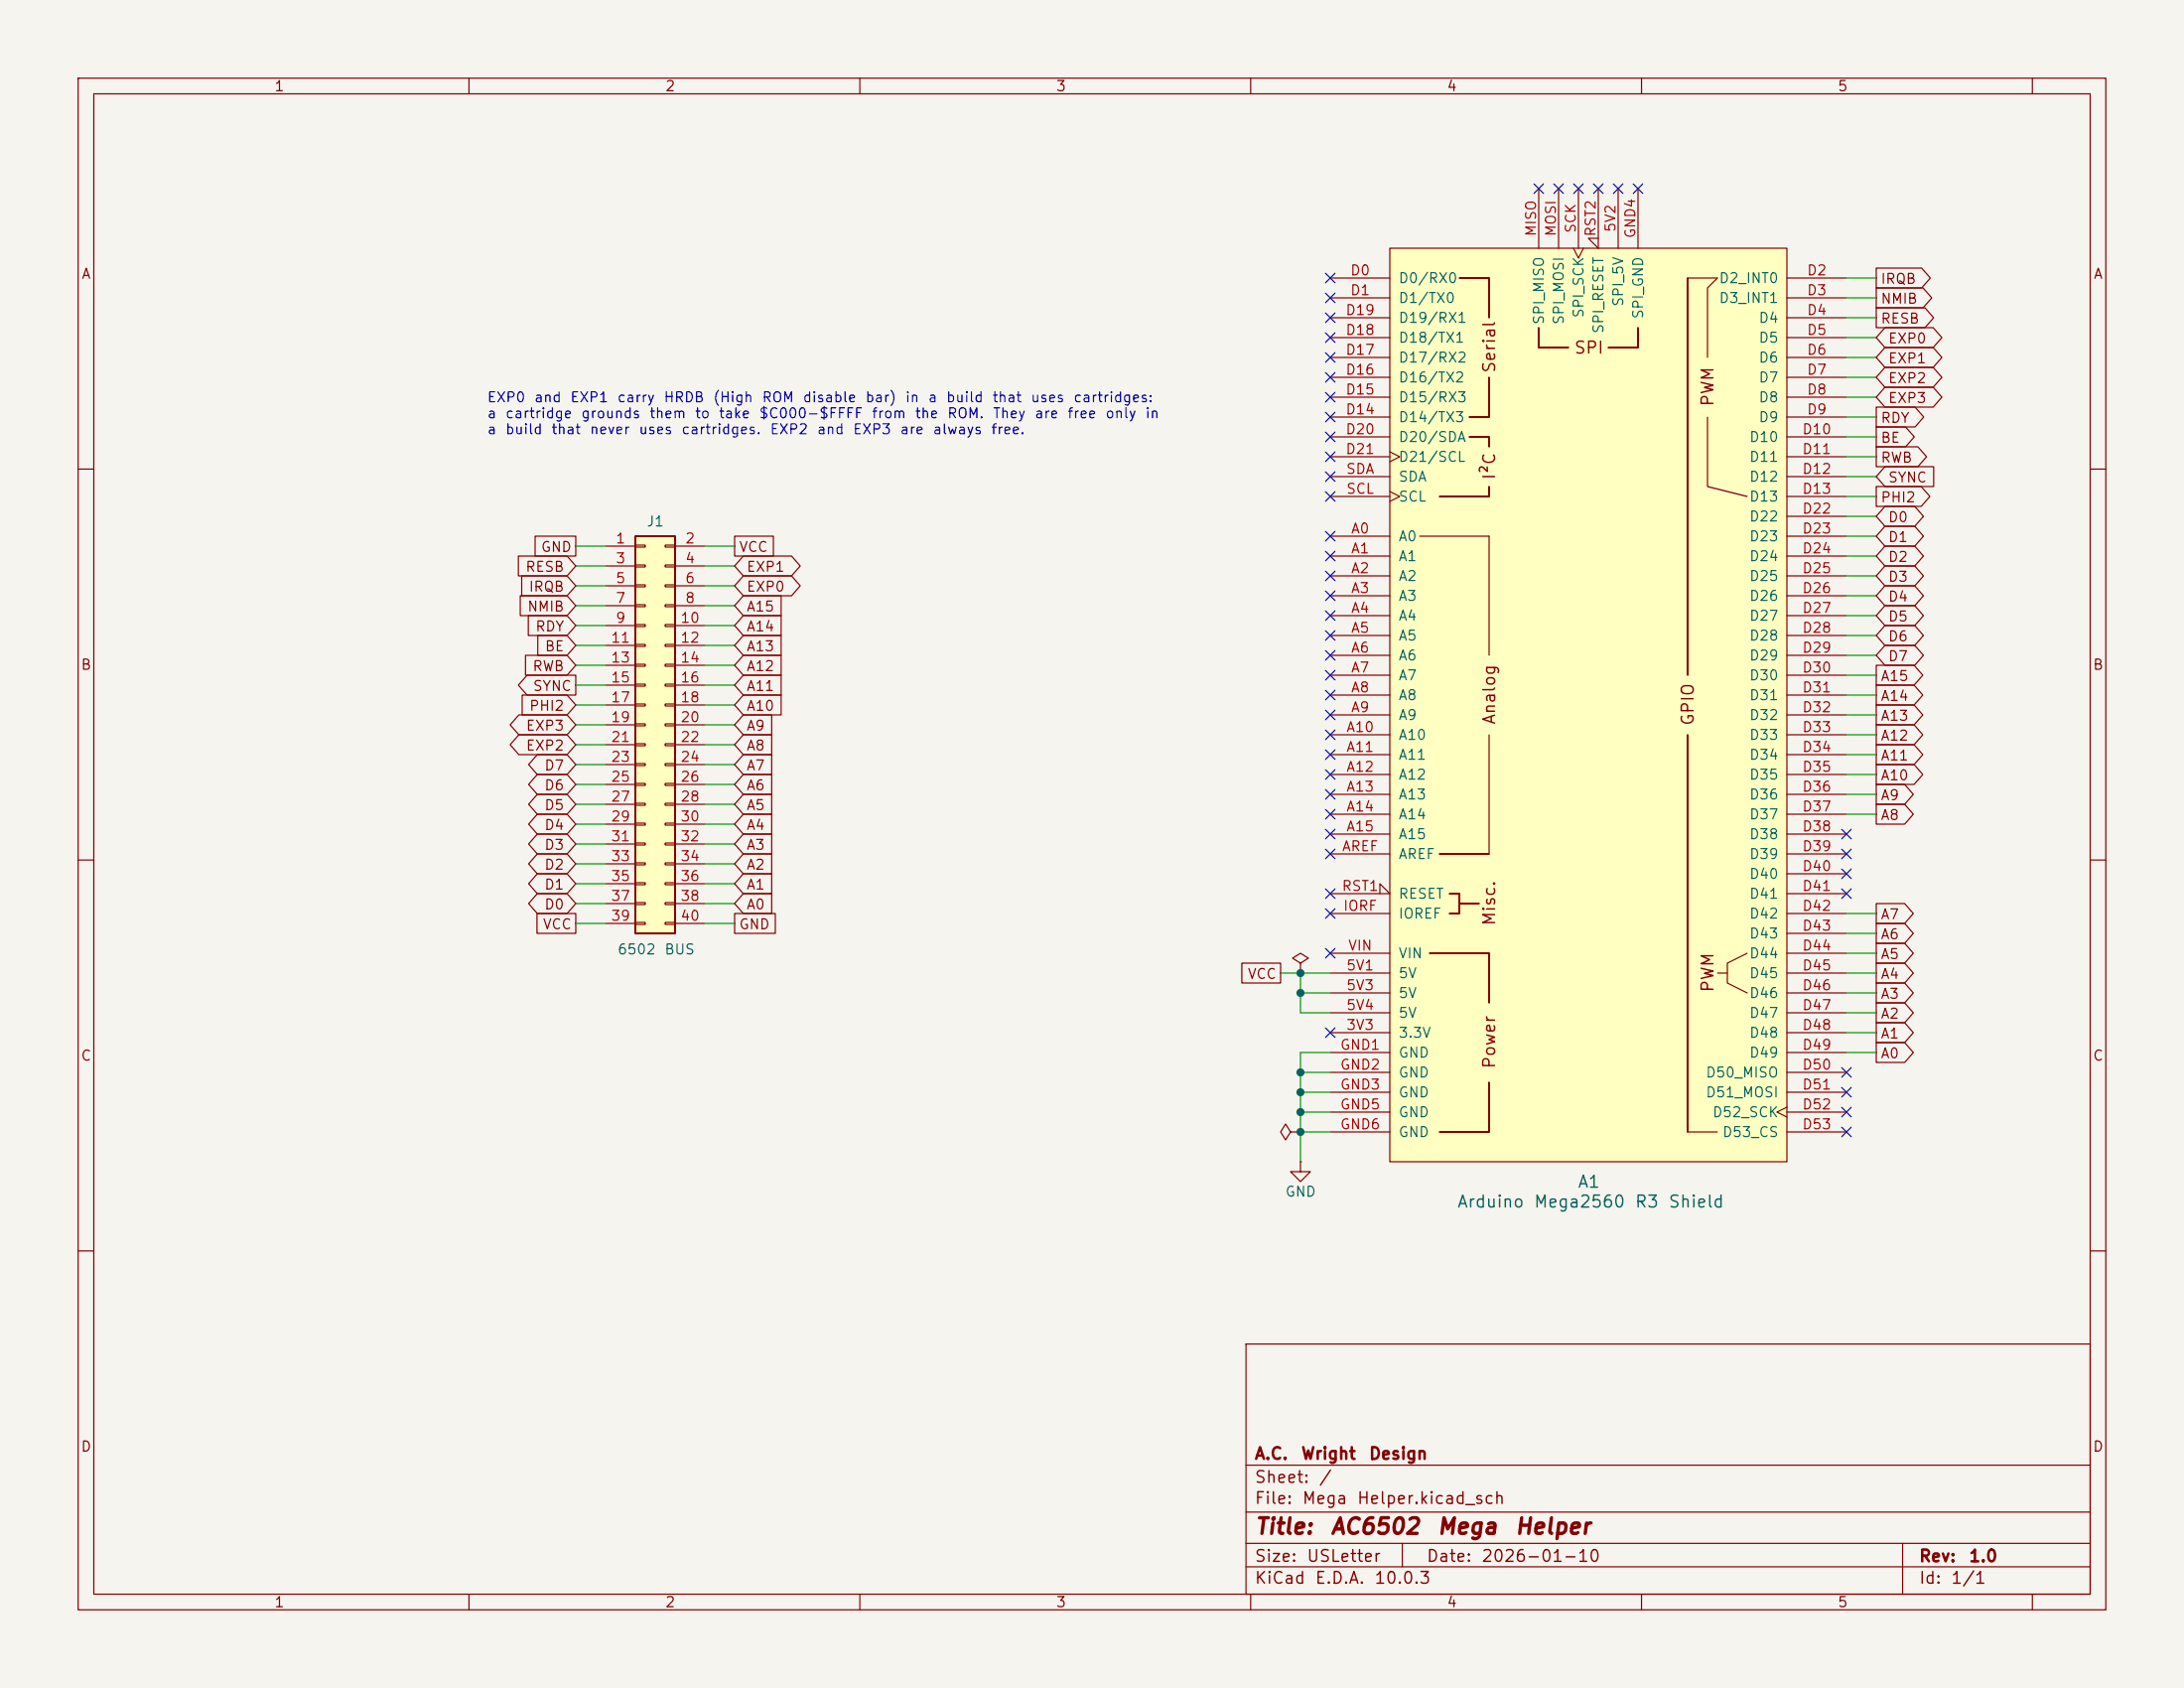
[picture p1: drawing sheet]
<svg xmlns="http://www.w3.org/2000/svg" width="279mm" height="216mm" viewBox="0 0 279 216" stroke-linecap="round" stroke-linejoin="round" font-family="sans-serif">
<path d="M0 0h279.4v215.9h-279.4z" fill="#f5f4ef" stroke="#f5f4ef" stroke-width=".13"/>
<g fill="none" stroke="#840000" stroke-width=".15">
<path d="M10 10h259.4v195.9h-259.4zM12 12h255.4v191.9h-255.4zM60 10v2M110 10v2M160 10v2M210 10v2M260 10v2M10 60h2M267.4 60h2M10 110h2M267.4 110h2M10 160h2"/>
<path d="M159.4 171.9h108v32h-108zM267.4 160h2M159.4 197.4h108M159.4 193.4h108M159.4 187.4h108M179.4 197.4v3M243.4 197.4v6.5M60 203.9v2M110 203.9v2M159.4 200.4h108M160 203.9v2M210 203.9v2"/>
<path d="M260 203.9v2"/>
</g>
<path d="M81.3 68.6h5.1v50.8h-5.1z" fill="#ffffc2"/>
<path d="M81.3 68.6h5.1v50.8h-5.1z" fill="none" stroke="#840000" stroke-width=".25"/>
<g fill="none" stroke="#840000" stroke-width=".15">
<path d="M77.5 69.9h3.8M77.5 72.4h3.8M77.5 74.9h3.8M77.5 77.5h3.8M81.3 69.7h1.2v.3h-1.2zM81.3 72.3h1.2v.2h-1.2zM81.3 74.8h1.2v.3h-1.2zM81.3 77.3h1.2v.3h-1.2zM81.3 79.9h1.2v.2h-1.2zM85.1 69.7h1.3v.3h-1.3zM85.1 72.3h1.3v.2h-1.3zM85.1 74.8h1.3v.3h-1.3z"/>
<path d="M85.1 77.3h1.3v.3h-1.3zM85.1 79.9h1.3v.2h-1.3zM86.4 69.9h3.8M86.4 72.4h3.8M86.4 74.9h3.8M86.4 77.5h3.8M77.5 80h3.8M77.5 82.6h3.8M77.5 85.1h3.8M77.5 87.6h3.8M77.5 90.2h3.8M77.5 92.7h3.8"/>
<path d="M77.5 95.3h3.8M77.5 97.8h3.8M81.3 82.4h1.2v.3h-1.2zM81.3 85h1.2v.2h-1.2zM81.3 87.5h1.2v.3h-1.2zM81.3 90h1.2v.3h-1.2zM81.3 92.6h1.2v.2h-1.2zM81.3 95.1h1.2v.3h-1.2zM81.3 97.7h1.2v.2h-1.2zM85.1 82.4h1.3v.3h-1.3zM85.1 85h1.3v.2h-1.3zM85.1 87.5h1.3v.3h-1.3z"/>
<path d="M85.1 90h1.3v.3h-1.3zM85.1 92.6h1.3v.2h-1.3zM85.1 95.1h1.3v.3h-1.3zM85.1 97.7h1.3v.2h-1.3zM86.4 80h3.8M86.4 82.6h3.8M86.4 85.1h3.8M86.4 87.6h3.8M86.4 90.2h3.8M86.4 92.7h3.8M86.4 95.3h3.8M86.4 97.8h3.8"/>
<path d="M77.5 100.3h3.8M77.5 102.9h3.8M77.5 105.4h3.8M77.5 108h3.8M77.5 110.5h3.8M77.5 113h3.8M77.5 115.6h3.8M77.5 118.1h3.8M81.3 100.2h1.2v.3h-1.2zM81.3 102.7h1.2v.3h-1.2zM81.3 105.3h1.2v.2h-1.2zM81.3 107.8h1.2v.3h-1.2z"/>
<path d="M81.3 110.4h1.2v.2h-1.2zM81.3 112.9h1.2v.3h-1.2zM81.3 115.4h1.2v.3h-1.2zM81.3 118h1.2v.2h-1.2zM85.1 100.2h1.3v.3h-1.3zM85.1 102.7h1.3v.3h-1.3zM85.1 105.3h1.3v.2h-1.3zM85.1 107.8h1.3v.3h-1.3zM85.1 110.4h1.3v.2h-1.3zM85.1 112.9h1.3v.3h-1.3zM85.1 115.4h1.3v.3h-1.3zM85.1 118h1.3v.2h-1.3z"/>
<path d="M86.4 100.3h3.8M86.4 102.9h3.8M86.4 105.4h3.8M86.4 108h3.8M86.4 110.5h3.8M86.4 113h3.8M86.4 115.6h3.8M86.4 118.1h3.8M166.4 123.2l1-.6-1-.7-1 .7 1 .6v1.3M166.4 124.5h.1M165.1 144.8l-.6-1-.7 1 .7 1 .6-1h1.3M166.4 144.8h.1"/>
<path d="M166.4 148.6v1.3h1.2l-1.2 1.2-1.3-1.2h1.3M166.4 148.6h.1"/>
</g>
<path d="M177.8 31.8h50.8v116.8h-50.8z" fill="#ffffc2"/>
<g fill="none" stroke="#840000" stroke-width=".15">
<path d="M170.2 35.6h7.6M170.2 38.1h7.6M177.8 31.8h50.8v116.8h-50.8zM186.7 35.6h3.8zM190.5 35.6v5zM196.8 24.1v7.7M199.4 24.1v7.7M201.3 31.8l.6 1.2 .7-1.2M201.9 24.1v7.7M204.5 24.1v7.7l-1.3-1.3h1.3M207 24.1v7.7M209.5 24.1v7.7"/>
<path d="M215.9 35.6h3.8l-1.3 1.2v8.9M215.9 35.6v50.8zM228.6 35.6h7.6M228.6 38.1h7.6M240 34.3h5.8l1.2 1.3-1.2 1.2h-5.8zM240 39.4h6.3l1.1 1.2-1.1 1.3h-6.3zM240 36.8h6l1.1 1.3-1.1 1.3h-6zM170.2 40.6h7.6M170.2 43.2h7.6M170.2 45.7h7.6M170.2 48.3h7.6M170.2 50.8h7.6"/>
<path d="M170.2 53.3h7.6M170.2 55.9h7.6M170.2 58.4h7.6M177.8 57.8l1.3 .6-1.3 .7M188 53.3h2.5zM188 55.9h2.5zM190.5 48.3v5zM190.5 55.9v1.3zM196.8 41.9v2.6zM196.8 44.5h3.9zM205.7 44.5h3.8zM209.5 41.9v2.6z"/>
<path d="M218.4 53.3v8.9l5.1 1.3M228.6 40.6h7.6M228.6 43.2h7.6M228.6 45.7h7.6M228.6 48.3h7.6M228.6 50.8h7.6M228.6 53.3h7.6M228.6 55.9h7.6M228.6 58.4h7.6M240 57.1h5.4l1.1 1.3-1.1 1.3h-5.4zM240 54.6h3.8l1.1 1.3-1.1 1.3h-3.8zM240 52.1h5l1.1 1.2-1.1 1.3h-5z"/>
<path d="M241.1 41.9h6.2l1.1 1.3-1.1 1.3h-6.2l-1.1-1.3zM241.1 59.7h6.3v2.5h-6.3l-1.1-1.2zM241.1 44.4h6.2l1.1 1.3-1.1 1.3h-6.2l-1.1-1.3zM241.1 49.5h6.2l1.1 1.3-1.1 1.3h-6.2l-1.1-1.3zM241.1 47h6.2l1.1 1.3-1.1 1.2h-6.2l-1.1-1.2zM66.3 71.1h6.2l1.2 1.3-1.2 1.3h-6.2zM66.6 76.2h5.9l1.2 1.3-1.2 1.2h-5.9zM66.7 73.7h5.8l1.2 1.2-1.2 1.3h-5.8zM67.6 78.7h4.9l1.2 1.3-1.2 1.3h-4.9zM68.5 68.6h5.2v2.5h-5.2zM94 68.6h4.9v2.5h-4.9zM95.1 76.2h4.8v2.5h-4.8l-1.1-1.2z"/>
<path d="M95.1 78.7h4.8v2.6h-4.8l-1.1-1.3zM95.1 73.7h6.2l1.1 1.2-1.1 1.3h-6.2l-1.1-1.3zM95.1 71.1h6.2l1.1 1.3-1.1 1.3h-6.2l-1.1-1.3zM170.2 68.6h7.6M170.2 71.1h7.6M170.2 73.7h7.6M170.2 76.2h7.6M170.2 78.7h7.6M170.2 61h7.6M170.2 63.5h7.6M177.8 62.9l1.3 .6-1.3 .6M181.6 68.6h8.9v15.2"/>
<path d="M184.1 63.5h6.4zM190.5 62.2v1.3zM228.6 68.6h7.6M228.6 71.1h7.6M228.6 73.7h7.6M228.6 76.2h7.6M228.6 78.7h7.6M228.6 61h7.6M228.6 63.5h7.6M228.6 66h7.6M240 62.2h5.8l1.1 1.3-1.1 1.3h-5.8zM241.1 77.5h3.9l1.1 1.2-1.1 1.3h-3.9l-1.1-1.3z"/>
<path d="M241.1 74.9h3.9l1.1 1.3-1.1 1.3h-3.9l-1.1-1.3zM241.1 64.8h3.9l1.1 1.2-1.1 1.3h-3.9l-1.1-1.3zM241.1 69.8h3.9l1.1 1.3-1.1 1.3h-3.9l-1.1-1.3zM241.1 67.3h3.9l1.1 1.3-1.1 1.3h-3.9l-1.1-1.3zM241.1 72.4h3.9l1.1 1.3-1.1 1.2h-3.9l-1.1-1.2zM66.4 94h6.1l1.2 1.3-1.2 1.2h-6.1l-1.1-1.2zM66.4 91.4h6.1l1.2 1.3-1.2 1.3h-6.1l-1.1-1.3zM66.8 88.9h5.7l1.2 1.3-1.2 1.2h-5.7zM67.2 83.8h5.3l1.2 1.3-1.2 1.3h-5.3zM67.4 86.4h6.3v2.5h-6.3l-1.1-1.3zM68.7 99.1h3.8l1.2 1.2-1.2 1.3h-3.8l-1.1-1.3zM68.7 96.5h3.8l1.2 1.3-1.2 1.3h-3.8l-1.1-1.3z"/>
<path d="M68.8 81.3h3.7l1.2 1.3-1.2 1.2h-3.7zM95.1 99.1h3.6v2.5h-3.6l-1.1-1.3zM95.1 96.5h3.6v2.6h-3.6l-1.1-1.3zM95.1 94h3.6v2.5h-3.6l-1.1-1.2zM95.1 91.4h3.6v2.6h-3.6l-1.1-1.3zM95.1 88.9h4.8v2.5h-4.8l-1.1-1.2zM95.1 86.4h4.8v2.5h-4.8l-1.1-1.3zM95.1 83.8h4.8v2.6h-4.8l-1.1-1.3zM95.1 81.3h4.8v2.5h-4.8l-1.1-1.2zM170.2 81.3h7.6M170.2 83.8h7.6M170.2 86.4h7.6"/>
<path d="M170.2 88.9h7.6M170.2 91.4h7.6M170.2 94h7.6M170.2 96.5h7.6M170.2 99.1h7.6M190.5 94v15.2M215.9 94v50.8zM228.6 81.3h7.6M228.6 83.8h7.6M228.6 86.4h7.6M228.6 88.9h7.6M228.6 91.4h7.6"/>
<path d="M228.6 94h7.6M228.6 96.5h7.6M228.6 99.1h7.6M240 90.2h4.9l1.1 1.2-1.1 1.3h-4.9zM240 92.7h4.9l1.1 1.3-1.1 1.3h-4.9zM240 95.2h4.9l1.1 1.3-1.1 1.3h-4.9zM240 97.8h4.9l1.1 1.3-1.1 1.2h-4.9zM240 85.1h4.9l1.1 1.3-1.1 1.2h-4.9zM240 87.6h4.9l1.1 1.3-1.1 1.3h-4.9zM241.1 80h3.9l1.1 1.3-1.1 1.3h-3.9l-1.1-1.3zM241.1 82.5h3.9l1.1 1.3-1.1 1.3h-3.9l-1.1-1.3zM68.7 116.8h5v2.6h-5z"/>
<path d="M68.7 104.1h3.8l1.2 1.3-1.2 1.3h-3.8l-1.1-1.3zM68.7 114.3h3.8l1.2 1.3-1.2 1.2h-3.8l-1.1-1.2zM68.7 111.8h3.8l1.2 1.2-1.2 1.3h-3.8l-1.1-1.3zM68.7 106.7h3.8l1.2 1.3-1.2 1.2h-3.8l-1.1-1.2zM68.7 109.2h3.8l1.2 1.3-1.2 1.3h-3.8l-1.1-1.3zM68.7 101.6h3.8l1.2 1.3-1.2 1.2h-3.8l-1.1-1.2zM94 116.8h5.2v2.6h-5.2zM95.1 104.1h3.6v2.6h-3.6l-1.1-1.3zM95.1 114.3h3.6v2.5h-3.6l-1.1-1.2zM95.1 111.8h3.6v2.5h-3.6l-1.1-1.3zM95.1 109.2h3.6v2.6h-3.6l-1.1-1.3zM95.1 106.7h3.6v2.5h-3.6l-1.1-1.2z"/>
<path d="M95.1 101.6h3.6v2.5h-3.6l-1.1-1.2zM170.2 114.3h7.6l-1.3-1.3v1.3M170.2 101.6h7.6M170.2 104.1h7.6M170.2 106.7h7.6M170.2 109.2h7.6M170.2 116.8h7.6M184.1 109.2h6.4zM185.4 114.3h1.3zM185.4 116.8h1.3zM186.7 114.3v2.5zM186.7 115.6h2.5z"/>
<path d="M228.6 101.6h7.6M228.6 104.1h7.6M228.6 106.7h7.6M228.6 109.2h7.6M228.6 111.8h7.6M228.6 114.3h7.6M228.6 116.8h7.6M228.6 119.4h7.6M240 100.3h3.7l1.1 1.3-1.1 1.3h-3.7zM240 102.9h3.7l1.1 1.2-1.1 1.3h-3.7zM240 118.1h3.7l1.1 1.3-1.1 1.3h-3.7zM240 115.6h3.7l1.1 1.2-1.1 1.3h-3.7z"/>
<path d="M158.9 123.2h4.9v2.5h-4.9zM170.2 124.5h7.6M170.2 132.1h7.6M170.2 127h7.6M170.2 129.5h7.6M170.2 121.9h7.6M170.2 134.6h7.6M170.2 137.2h7.6M170.2 139.7h7.6M182.9 121.9h7.6zM190.5 121.9v6.4zM190.5 138.4v6.4z"/>
<path d="M219.7 124.5h1.3M223.5 121.9l-2.5 1.3v2.5l2.5 1.3M228.6 124.5h7.6M228.6 132.1h7.6M228.6 127h7.6M228.6 129.5h7.6M228.6 121.9h7.6M228.6 134.6h7.6M228.6 137.2h7.6M228.6 139.7h7.6M240 130.8h3.7l1.1 1.3-1.1 1.3h-3.7zM240 133.3h3.7l1.1 1.3-1.1 1.3h-3.7z"/>
<path d="M240 128.3h3.7l1.1 1.2-1.1 1.3h-3.7zM240 125.7h3.7l1.1 1.3-1.1 1.3h-3.7zM240 120.6h3.7l1.1 1.3-1.1 1.3h-3.7zM240 123.2h3.7l1.1 1.3-1.1 1.2h-3.7zM170.2 144.8h7.6M170.2 142.2h7.6M184.1 144.8h6.4zM215.9 144.8h3.8M228.6 141.6l-1.3 .6 1.3 .7M228.6 144.8h7.6M228.6 142.2h7.6"/>
</g>
<g fill="none" stroke="#009600" stroke-width=".15">
<path d="M236.2 35.6h3.8M236.2 38.1h3.8M236.2 40.6h3.8M236.2 45.7h3.8M236.2 43.2h3.8M236.2 53.3h3.8M236.2 55.9h3.8M236.2 48.3h3.8M236.2 50.8h3.8M236.2 58.4h3.8M73.7 77.5h3.8M73.7 69.9h3.8"/>
<path d="M73.7 72.4h3.8M73.7 74.9h3.8M90.2 77.5h3.8M90.2 69.9h3.8M90.2 72.4h3.8M90.2 74.9h3.8M236.2 73.7h3.8M236.2 71.1h3.8M236.2 66h3.8M236.2 63.5h3.8M236.2 68.6h3.8M236.2 61h3.8"/>
<path d="M236.2 76.2h3.8M236.2 78.7h3.8M73.7 87.6h3.8M73.7 97.8h3.8M73.7 95.3h3.8M73.7 92.7h3.8M73.7 90.2h3.8M73.7 85.1h3.8M73.7 82.6h3.8M73.7 80h3.8M90.2 87.6h3.8M90.2 97.8h3.8"/>
<path d="M90.2 95.3h3.8M90.2 92.7h3.8M90.2 90.2h3.8M90.2 85.1h3.8M90.2 82.6h3.8M90.2 80h3.8M236.2 88.9h3.8M236.2 86.4h3.8M236.2 83.8h3.8M236.2 81.3h3.8M236.2 91.4h3.8M236.2 96.5h3.8"/>
<path d="M236.2 94h3.8M236.2 99.1h3.8M73.7 113h3.8M73.7 118.1h3.8M73.7 105.4h3.8M73.7 110.5h3.8M73.7 108h3.8M73.7 102.9h3.8M73.7 100.3h3.8M73.7 115.6h3.8M90.2 113h3.8M90.2 118.1h3.8"/>
<path d="M90.2 105.4h3.8M90.2 110.5h3.8M90.2 108h3.8M90.2 102.9h3.8M90.2 100.3h3.8M90.2 115.6h3.8M236.2 104.1h3.8M236.2 116.8h3.8M236.2 119.4h3.8M236.2 101.6h3.8M163.8 124.5h6.4M166.4 124.5v5h3.8"/>
<path d="M166.4 127h3.8M166.4 139.7h3.8M166.4 137.2h3.8M170.2 134.6h-3.8v14M236.2 127h3.8M236.2 129.5h3.8M236.2 124.5h3.8M236.2 134.6h3.8M236.2 132.1h3.8M236.2 121.9h3.8M166.4 144.8h3.8M166.4 142.2h3.8"/>
</g>
<g fill="none" stroke="#000084" stroke-width=".15">
<path d="M169.6 35l1.2 1.2M169.6 37.5l1.2 1.2M170.8 35l-1.2 1.2M170.8 37.5l-1.2 1.2M196.2 23.5l1.3 1.2M197.5 23.5l-1.3 1.2M198.8 23.5l1.2 1.2M200 23.5l-1.2 1.2M201.3 23.5l1.2 1.2M202.5 23.5l-1.2 1.2M203.9 23.5l1.2 1.2M205.1 23.5l-1.2 1.2"/>
<path d="M206.4 23.5l1.2 1.2M207.6 23.5l-1.2 1.2M208.9 23.5l1.3 1.2M210.2 23.5l-1.3 1.2M169.6 45.1l1.2 1.2M169.6 47.7l1.2 1.2M169.6 50.2l1.2 1.2M169.6 42.6l1.2 1.2M169.6 40l1.2 1.2M169.6 52.7l1.2 1.2M169.6 57.8l1.2 1.2M169.6 55.3l1.2 1.2"/>
<path d="M170.8 45.1l-1.2 1.2M170.8 47.7l-1.2 1.2M170.8 50.2l-1.2 1.2M170.8 42.6l-1.2 1.2M170.8 40l-1.2 1.2M170.8 52.7l-1.2 1.2M170.8 57.8l-1.2 1.2M170.8 55.3l-1.2 1.2M169.6 60.4l1.2 1.2M169.6 68l1.2 1.2M169.6 62.9l1.2 1.2M169.6 70.5l1.2 1.2"/>
<path d="M169.6 75.6l1.2 1.2M169.6 73.1l1.2 1.2M169.6 78.1l1.2 1.2M170.8 60.4l-1.2 1.2M170.8 68l-1.2 1.2M170.8 62.9l-1.2 1.2M170.8 70.5l-1.2 1.2M170.8 75.6l-1.2 1.2M170.8 73.1l-1.2 1.2M170.8 78.1l-1.2 1.2M169.6 83.2l1.2 1.2M169.6 80.7l1.2 1.2"/>
<path d="M169.6 85.8l1.2 1.2M169.6 88.3l1.2 1.2M169.6 90.8l1.2 1.2M169.6 93.4l1.2 1.2M169.6 98.5l1.2 1.2M169.6 95.9l1.2 1.2M170.8 83.2l-1.2 1.2M170.8 80.7l-1.2 1.2M170.8 85.8l-1.2 1.2M170.8 88.3l-1.2 1.2M170.8 90.8l-1.2 1.2M170.8 93.4l-1.2 1.2"/>
<path d="M170.8 98.5l-1.2 1.2M170.8 95.9l-1.2 1.2M169.6 103.5l1.2 1.2M169.6 101l1.2 1.2M169.6 106.1l1.2 1.2M169.6 116.2l1.2 1.2M169.6 108.6l1.2 1.2M169.6 113.7l1.2 1.2M170.8 103.5l-1.2 1.2M170.8 101l-1.2 1.2M170.8 106.1l-1.2 1.2M170.8 116.2l-1.2 1.2"/>
<path d="M170.8 108.6l-1.2 1.2M170.8 113.7l-1.2 1.2M235.6 106.1l1.2 1.2M235.6 108.6l1.2 1.2M235.6 113.7l1.2 1.2M235.6 111.2l1.2 1.2M236.8 106.1l-1.2 1.2M236.8 108.6l-1.2 1.2M236.8 113.7l-1.2 1.2M236.8 111.2l-1.2 1.2M169.6 131.5l1.2 1.2M169.6 121.3l1.2 1.2"/>
<path d="M170.8 131.5l-1.2 1.2M170.8 121.3l-1.2 1.2M235.6 136.6l1.2 1.2M235.6 139.1l1.2 1.2M236.8 136.6l-1.2 1.2M236.8 139.1l-1.2 1.2M235.6 141.6l1.2 1.2M235.6 144.2l1.2 1.2M236.8 141.6l-1.2 1.2M236.8 144.2l-1.2 1.2"/>
</g>
<g fill="#009600" stroke="#009600" stroke-width=".13">
<circle cx="166.4" cy="137.2" r=".46"/>
<circle cx="166.4" cy="124.5" r=".46"/>
<circle cx="166.4" cy="139.7" r=".46"/>
<circle cx="166.4" cy="142.2" r=".46"/>
<circle cx="166.4" cy="127" r=".46"/>
<circle cx="166.4" cy="144.8" r=".46"/>
</g>
<g font-size="2" fill="#840000">
<text x="160.4" y="196.7">Title:</text>
<text x="170.1" y="196.7">AC6502</text>
<text x="183.7" y="196.7">Mega</text>
<text x="193.7" y="196.7">Helper</text>
</g>
<g font-size="1.5" fill="#840000">
<text x="191.7" y="47.8" transform="rotate(-90 191.7 47.8)">Serial</text>
<text x="201.3" y="45.6">SPI</text>
<text x="219.6" y="52.1" transform="rotate(-90 219.6 52.1)">PWM</text>
<text x="191.7" y="61.5" transform="rotate(-90 191.7 61.5)">I²C</text>
<text x="191.7" y="92.8" transform="rotate(-90 191.7 92.8)">Analog</text>
<text x="217.1" y="92.9" transform="rotate(-90 217.1 92.9)">GPIO</text>
<text x="191.7" y="118.5" transform="rotate(-90 191.7 118.5)">Misc.</text>
<text x="219.6" y="127" transform="rotate(-90 219.6 127)">PWM</text>
<text x="191.7" y="136.8" transform="rotate(-90 191.7 136.8)">Power</text>
<text x="160.4" y="190">Sheet:</text>
<text x="160.4" y="187">A.C.</text>
<text x="166.4" y="187">Wright</text>
<text x="168.6" y="190">/</text>
<text x="175" y="187">Design</text>
<text x="160.4" y="192.7">File:</text>
<text x="166.5" y="192.7">Mega</text>
<text x="173.5" y="192.7">Helper.kicad_sch</text>
<text x="160.4" y="202.9">KiCad</text>
<text x="160.4" y="200.1">Size:</text>
<text x="167.1" y="200.1">USLetter</text>
<text x="168.1" y="202.9">E.D.A.</text>
<text x="175.7" y="202.9">10.0.3</text>
<text x="182.4" y="200.1">Date:</text>
<text x="189.4" y="200.1">2026-01-10</text>
<text x="245.4" y="200.1">Rev:</text>
<text x="245.4" y="202.9">Id:</text>
<text x="249.5" y="202.9">1/1</text>
<text x="251.8" y="200.1">1.0</text>
</g>
<g font-size="1.5" fill="#006464">
<text x="186.3" y="154.8">Arduino</text>
<text x="196.1" y="154.8">Mega2560</text>
<text x="201.7" y="152.3">A1</text>
<text x="209.1" y="154.8">R3</text>
<text x="213.3" y="154.8">Shield</text>
</g>
<g font-size="1.3" fill="#840000">
<text x="35" y="12">1</text>
<text x="85" y="12">2</text>
<text x="135" y="12">3</text>
<text x="185" y="12">4</text>
<text x="235" y="12">5</text>
<text x="10.3" y="36">A</text>
<text x="267.7" y="36">A</text>
<text x="240.5" y="36.6">IRQB</text>
<text x="240.5" y="41.7">RESB</text>
<text x="240.5" y="39.2">NMIB</text>
<text x="241.5" y="44.2">EXP0</text>
<text x="241.5" y="46.8">EXP1</text>
<text x="241.5" y="51.9">EXP3</text>
<text x="241.5" y="49.3">EXP2</text>
<text x="240.5" y="59.5">RWB</text>
<text x="240.5" y="56.9">BE</text>
<text x="240.5" y="54.4">RDY</text>
<text x="240.5" y="64.6">PHI2</text>
<text x="241.5" y="62">SYNC</text>
<text x="69.1" y="70.9">GND</text>
<text x="94.5" y="70.9">VCC</text>
<text x="241.5" y="67.1">D0</text>
<text x="241.5" y="69.6">D1</text>
<text x="67.1" y="73.5">RESB</text>
<text x="67.6" y="76">IRQB</text>
<text x="95.4" y="76">EXP0</text>
<text x="95.4" y="73.5">EXP1</text>
<text x="241.5" y="77.3">D4</text>
<text x="241.5" y="72.2">D2</text>
<text x="241.5" y="74.7">D3</text>
<text x="67.4" y="78.5">NMIB</text>
<text x="68.4" y="81.1">RDY</text>
<text x="69.6" y="83.6">BE</text>
<text x="95.4" y="78.5">A15</text>
<text x="95.4" y="81.1">A14</text>
<text x="95.4" y="83.6">A13</text>
<text x="241.5" y="79.8">D5</text>
<text x="241.5" y="82.3">D6</text>
<text x="10.3" y="86">B</text>
<text x="68" y="86.2">RWB</text>
<text x="68.1" y="88.7">SYNC</text>
<text x="95.4" y="88.7">A11</text>
<text x="95.4" y="86.2">A12</text>
<text x="240.5" y="87.4">A15</text>
<text x="240.5" y="90">A14</text>
<text x="241.5" y="84.9">D7</text>
<text x="267.7" y="86">B</text>
<text x="67.2" y="93.8">EXP3</text>
<text x="67.6" y="91.2">PHI2</text>
<text x="95.4" y="93.8">A9</text>
<text x="95.4" y="91.2">A10</text>
<text x="240.5" y="92.5">A13</text>
<text x="240.5" y="95">A12</text>
<text x="67.2" y="96.3">EXP2</text>
<text x="69.5" y="101.4">D6</text>
<text x="69.5" y="98.9">D7</text>
<text x="95.4" y="101.4">A6</text>
<text x="95.4" y="98.9">A7</text>
<text x="95.4" y="96.3">A8</text>
<text x="240.5" y="97.6">A11</text>
<text x="240.5" y="100.1">A10</text>
<text x="69.5" y="106.5">D4</text>
<text x="69.5" y="103.9">D5</text>
<text x="95.4" y="106.5">A4</text>
<text x="95.4" y="103.9">A5</text>
<text x="240.5" y="102.7">A9</text>
<text x="240.5" y="105.2">A8</text>
<text x="69.5" y="109">D3</text>
<text x="69.5" y="111.6">D2</text>
<text x="95.4" y="111.6">A2</text>
<text x="95.4" y="109">A3</text>
<text x="69.4" y="119.2">VCC</text>
<text x="69.5" y="116.6">D0</text>
<text x="69.5" y="114.1">D1</text>
<text x="94.5" y="119.2">GND</text>
<text x="95.4" y="116.6">A0</text>
<text x="95.4" y="114.1">A1</text>
<text x="240.5" y="117.9">A7</text>
<text x="159.5" y="125.5">VCC</text>
<text x="240.5" y="120.4">A6</text>
<text x="240.5" y="123">A5</text>
<text x="240.5" y="125.5">A4</text>
<text x="240.5" y="130.6">A2</text>
<text x="240.5" y="128.1">A3</text>
<text x="10.3" y="136">C</text>
<text x="240.5" y="133.1">A1</text>
<text x="240.5" y="135.7">A0</text>
<text x="267.7" y="136">C</text>
<text x="10.3" y="186">D</text>
<text x="267.7" y="186">D</text>
<text x="35" y="205.9">1</text>
<text x="85" y="205.9">2</text>
<text x="135" y="205.9">3</text>
<text x="185" y="205.9">4</text>
<text x="235" y="205.9">5</text>
</g>
<g font-size="1.3" fill="#a90000">
<text x="201.9" y="29.9" transform="rotate(-90 201.9 29.9)">SCK</text>
<text x="207" y="29.8" transform="rotate(-90 207 29.8)">5V2</text>
<text x="172.6" y="35.5">D0</text>
<text x="196.8" y="30.3" transform="rotate(-90 196.8 30.3)">MISO</text>
<text x="199.4" y="30.3" transform="rotate(-90 199.4 30.3)">MOSI</text>
<text x="204.4" y="30.4" transform="rotate(-90 204.4 30.4)">RST2</text>
<text x="209.5" y="30.6" transform="rotate(-90 209.5 30.6)">GND4</text>
<text x="231.1" y="35.5">D2</text>
<text x="172" y="40.6">D19</text>
<text x="172.6" y="38.1">D1</text>
<text x="231.1" y="38.1">D3</text>
<text x="231.1" y="40.6">D4</text>
<text x="172" y="45.7">D17</text>
<text x="172" y="43.2">D18</text>
<text x="231.1" y="43.2">D5</text>
<text x="231.1" y="45.7">D6</text>
<text x="172" y="53.3">D14</text>
<text x="172" y="50.8">D15</text>
<text x="172" y="48.2">D16</text>
<text x="231.1" y="48.2">D7</text>
<text x="231.1" y="50.8">D8</text>
<text x="231.1" y="53.3">D9</text>
<text x="172" y="55.9">D20</text>
<text x="172" y="58.4">D21</text>
<text x="230.5" y="55.9">D10</text>
<text x="230.5" y="58.4">D11</text>
<text x="172.1" y="60.9">SDA</text>
<text x="172.1" y="63.5">SCL</text>
<text x="230.5" y="60.9">D12</text>
<text x="230.5" y="63.5">D13</text>
<text x="78.7" y="69.8">1</text>
<text x="87.6" y="69.8">2</text>
<text x="172.7" y="68.6">A0</text>
<text x="172.7" y="71.1">A1</text>
<text x="230.5" y="66">D22</text>
<text x="230.5" y="68.6">D23</text>
<text x="230.5" y="71.1">D24</text>
<text x="78.7" y="72.4">3</text>
<text x="78.7" y="74.9">5</text>
<text x="78.7" y="77.4">7</text>
<text x="87.6" y="72.4">4</text>
<text x="87.6" y="74.9">6</text>
<text x="87.6" y="77.4">8</text>
<text x="172.7" y="73.6">A2</text>
<text x="172.7" y="76.2">A3</text>
<text x="230.5" y="73.6">D25</text>
<text x="230.5" y="76.2">D26</text>
<text x="78.1" y="82.5">11</text>
<text x="78.7" y="80">9</text>
<text x="87" y="80">10</text>
<text x="87" y="82.5">12</text>
<text x="172.7" y="78.7">A4</text>
<text x="172.7" y="81.3">A5</text>
<text x="172.7" y="83.8">A6</text>
<text x="230.5" y="78.7">D27</text>
<text x="230.5" y="81.3">D28</text>
<text x="230.5" y="83.8">D29</text>
<text x="78.1" y="85.1">13</text>
<text x="78.1" y="87.6">15</text>
<text x="87" y="85.1">14</text>
<text x="87" y="87.6">16</text>
<text x="172.7" y="86.3">A7</text>
<text x="172.7" y="88.9">A8</text>
<text x="230.5" y="86.3">D30</text>
<text x="230.5" y="88.9">D31</text>
<text x="78.1" y="90.1">17</text>
<text x="78.1" y="92.7">19</text>
<text x="78.1" y="95.2">21</text>
<text x="87" y="90.1">18</text>
<text x="87" y="92.7">20</text>
<text x="87" y="95.2">22</text>
<text x="172.1" y="94">A10</text>
<text x="172.7" y="91.4">A9</text>
<text x="230.5" y="91.4">D32</text>
<text x="230.5" y="94">D33</text>
<text x="78.1" y="97.8">23</text>
<text x="78.1" y="100.3">25</text>
<text x="87" y="97.8">24</text>
<text x="87" y="100.3">26</text>
<text x="172.1" y="96.5">A11</text>
<text x="172.1" y="99">A12</text>
<text x="172.1" y="101.6">A13</text>
<text x="230.5" y="96.5">D34</text>
<text x="230.5" y="99">D35</text>
<text x="230.5" y="101.6">D36</text>
<text x="78.1" y="102.8">27</text>
<text x="78.1" y="105.4">29</text>
<text x="78.1" y="107.9">31</text>
<text x="87" y="102.8">28</text>
<text x="87" y="105.4">30</text>
<text x="87" y="107.9">32</text>
<text x="172.1" y="104.1">A14</text>
<text x="172.1" y="106.7">A15</text>
<text x="230.5" y="104.1">D37</text>
<text x="230.5" y="106.7">D38</text>
<text x="78.1" y="110.5">33</text>
<text x="78.1" y="113">35</text>
<text x="87" y="110.5">34</text>
<text x="87" y="113">36</text>
<text x="171.6" y="109.2">AREF</text>
<text x="230.5" y="109.2">D39</text>
<text x="230.5" y="111.7">D40</text>
<text x="78.1" y="115.5">37</text>
<text x="78.1" y="118.1">39</text>
<text x="87" y="115.5">38</text>
<text x="87" y="118.1">40</text>
<text x="171.6" y="114.3">RST1</text>
<text x="171.7" y="116.8">IORF</text>
<text x="230.5" y="114.3">D41</text>
<text x="230.5" y="116.8">D42</text>
<text x="230.5" y="119.4">D43</text>
<text x="172.1" y="124.4">5V1</text>
<text x="172.4" y="121.9">VIN</text>
<text x="230.5" y="121.9">D44</text>
<text x="230.5" y="124.4">D45</text>
<text x="172.1" y="127">5V3</text>
<text x="172.1" y="129.5">5V4</text>
<text x="230.5" y="127">D46</text>
<text x="230.5" y="129.5">D47</text>
<text x="171.3" y="134.6">GND1</text>
<text x="171.3" y="137.1">GND2</text>
<text x="172.1" y="132.1">3V3</text>
<text x="230.5" y="132.1">D48</text>
<text x="230.5" y="134.6">D49</text>
<text x="230.5" y="137.1">D50</text>
<text x="171.3" y="139.7">GND3</text>
<text x="171.3" y="142.2">GND5</text>
<text x="230.5" y="139.7">D51</text>
<text x="230.5" y="142.2">D52</text>
<text x="171.3" y="144.8">GND6</text>
<text x="230.5" y="144.8">D53</text>
</g>
<g font-size="1.3" fill="#006464">
<text x="178.8" y="36.5">D0/RX0</text>
<text x="178.8" y="39.1">D1/TX0</text>
<text x="178.8" y="41.6">D19/RX1</text>
<text x="197.8" y="41.6" transform="rotate(-90 197.8 41.6)">SPI_MISO</text>
<text x="200.4" y="41.6" transform="rotate(-90 200.4 41.6)">SPI_MOSI</text>
<text x="202.9" y="40.8" transform="rotate(-90 202.9 40.8)">SPI_SCK</text>
<text x="208" y="39.3" transform="rotate(-90 208 39.3)">SPI_5V</text>
<text x="210.5" y="40.9" transform="rotate(-90 210.5 40.9)">SPI_GND</text>
<text x="219.8" y="36.5">D2_INT0</text>
<text x="219.8" y="39.1">D3_INT1</text>
<text x="224.9" y="41.6">D4</text>
<text x="178.8" y="46.7">D17/RX2</text>
<text x="178.8" y="44.2">D18/TX1</text>
<text x="205.4" y="42.8" transform="rotate(-90 205.4 42.8)">SPI_RESET</text>
<text x="224.9" y="44.2">D5</text>
<text x="224.9" y="46.7">D6</text>
<text x="178.8" y="51.8">D15/RX3</text>
<text x="178.8" y="49.2">D16/TX2</text>
<text x="224.9" y="49.2">D7</text>
<text x="224.9" y="51.8">D8</text>
<text x="178.8" y="54.3">D14/TX3</text>
<text x="178.8" y="56.9">D20/SDA</text>
<text x="178.8" y="59.4">D21/SCL</text>
<text x="223.7" y="56.9">D10</text>
<text x="223.7" y="59.4">D11</text>
<text x="224.9" y="54.3">D9</text>
<text x="178.8" y="64.5">SCL</text>
<text x="178.8" y="61.9">SDA</text>
<text x="223.7" y="61.9">D12</text>
<text x="223.7" y="64.5">D13</text>
<text x="82.6" y="67.6">J1</text>
<text x="178.8" y="69.6">A0</text>
<text x="223.7" y="67">D22</text>
<text x="223.7" y="69.6">D23</text>
<text x="178.8" y="72.1">A1</text>
<text x="178.8" y="74.6">A2</text>
<text x="178.8" y="77.2">A3</text>
<text x="223.7" y="72.1">D24</text>
<text x="223.7" y="74.6">D25</text>
<text x="223.7" y="77.2">D26</text>
<text x="178.8" y="79.7">A4</text>
<text x="178.8" y="82.3">A5</text>
<text x="223.7" y="79.7">D27</text>
<text x="223.7" y="82.3">D28</text>
<text x="178.8" y="84.8">A6</text>
<text x="178.8" y="87.3">A7</text>
<text x="178.8" y="89.9">A8</text>
<text x="223.7" y="84.8">D29</text>
<text x="223.7" y="87.3">D30</text>
<text x="223.7" y="89.9">D31</text>
<text x="178.8" y="92.4">A9</text>
<text x="178.8" y="95">A10</text>
<text x="223.7" y="92.4">D32</text>
<text x="223.7" y="95">D33</text>
<text x="178.8" y="97.5">A11</text>
<text x="178.8" y="100">A12</text>
<text x="223.7" y="97.5">D34</text>
<text x="223.7" y="100">D35</text>
<text x="178.8" y="102.6">A13</text>
<text x="178.8" y="105.1">A14</text>
<text x="178.8" y="107.7">A15</text>
<text x="223.7" y="102.6">D36</text>
<text x="223.7" y="105.1">D37</text>
<text x="223.7" y="107.7">D38</text>
<text x="178.8" y="110.2">AREF</text>
<text x="223.7" y="110.2">D39</text>
<text x="223.7" y="112.7">D40</text>
<text x="178.8" y="117.8">IOREF</text>
<text x="178.8" y="115.3">RESET</text>
<text x="223.7" y="115.3">D41</text>
<text x="223.7" y="117.8">D42</text>
<text x="78.9" y="122.4">6502</text>
<text x="84.9" y="122.4">BUS</text>
<text x="178.8" y="125.4">5V</text>
<text x="178.8" y="122.9">VIN</text>
<text x="223.7" y="120.4">D43</text>
<text x="223.7" y="122.9">D44</text>
<text x="223.7" y="125.4">D45</text>
<text x="178.8" y="128">5V</text>
<text x="178.8" y="130.5">5V</text>
<text x="223.7" y="128">D46</text>
<text x="223.7" y="130.5">D47</text>
<text x="178.8" y="133.1">3.3V</text>
<text x="178.8" y="135.6">GND</text>
<text x="223.7" y="133.1">D48</text>
<text x="223.7" y="135.6">D49</text>
<text x="178.8" y="138.1">GND</text>
<text x="178.8" y="140.7">GND</text>
<text x="178.8" y="143.2">GND</text>
<text x="218.1" y="138.1">D50_MISO</text>
<text x="218.1" y="140.7">D51_MOSI</text>
<text x="219" y="143.2">D52_SCK</text>
<text x="178.8" y="145.8">GND</text>
<text x="220.2" y="145.8">D53_CS</text>
<text x="164.3" y="153.4">GND</text>
</g>
<g font-size="1.3" fill="#0000c2">
<text x="62.2" y="51.8">EXP0</text>
<text x="62.2" y="53.8">a</text>
<text x="64.5" y="53.8">cartridge</text>
<text x="68.2" y="51.8">and</text>
<text x="72.9" y="51.8">EXP1</text>
<text x="74.2" y="53.8">grounds</text>
<text x="78.9" y="51.8">carry</text>
<text x="83" y="53.8">them</text>
<text x="84.8" y="51.8">HRDB</text>
<text x="88.8" y="53.8">to</text>
<text x="91.1" y="51.8">(High</text>
<text x="91.9" y="53.8">take</text>
<text x="97" y="53.8">$C000-$FFFF</text>
<text x="97.4" y="51.8">ROM</text>
<text x="102.6" y="51.8">disable</text>
<text x="110.6" y="51.8">bar)</text>
<text x="111.4" y="53.8">from</text>
<text x="115.7" y="51.8">in</text>
<text x="117" y="53.8">the</text>
<text x="118.6" y="51.8">a</text>
<text x="120.9" y="51.8">build</text>
<text x="121.1" y="53.8">ROM.</text>
<text x="126.8" y="51.8">that</text>
<text x="126.9" y="53.8">They</text>
<text x="131.8" y="51.8">uses</text>
<text x="132.3" y="53.8">are</text>
<text x="136.5" y="53.8">free</text>
<text x="137.2" y="51.8">cartridges:</text>
<text x="141.3" y="53.8">only</text>
<text x="146.4" y="53.8">in</text>
<text x="62.2" y="55.9">a</text>
<text x="64.5" y="55.9">build</text>
<text x="70.4" y="55.9">that</text>
<text x="75.4" y="55.9">never</text>
<text x="81.6" y="55.9">uses</text>
<text x="87.1" y="55.9">cartridges.</text>
<text x="98.4" y="55.9">EXP2</text>
<text x="104.4" y="55.9">and</text>
<text x="109" y="55.9">EXP3</text>
<text x="115" y="55.9">are</text>
<text x="119.2" y="55.9">always</text>
<text x="126.7" y="55.9">free.</text>
</g>
</svg>
